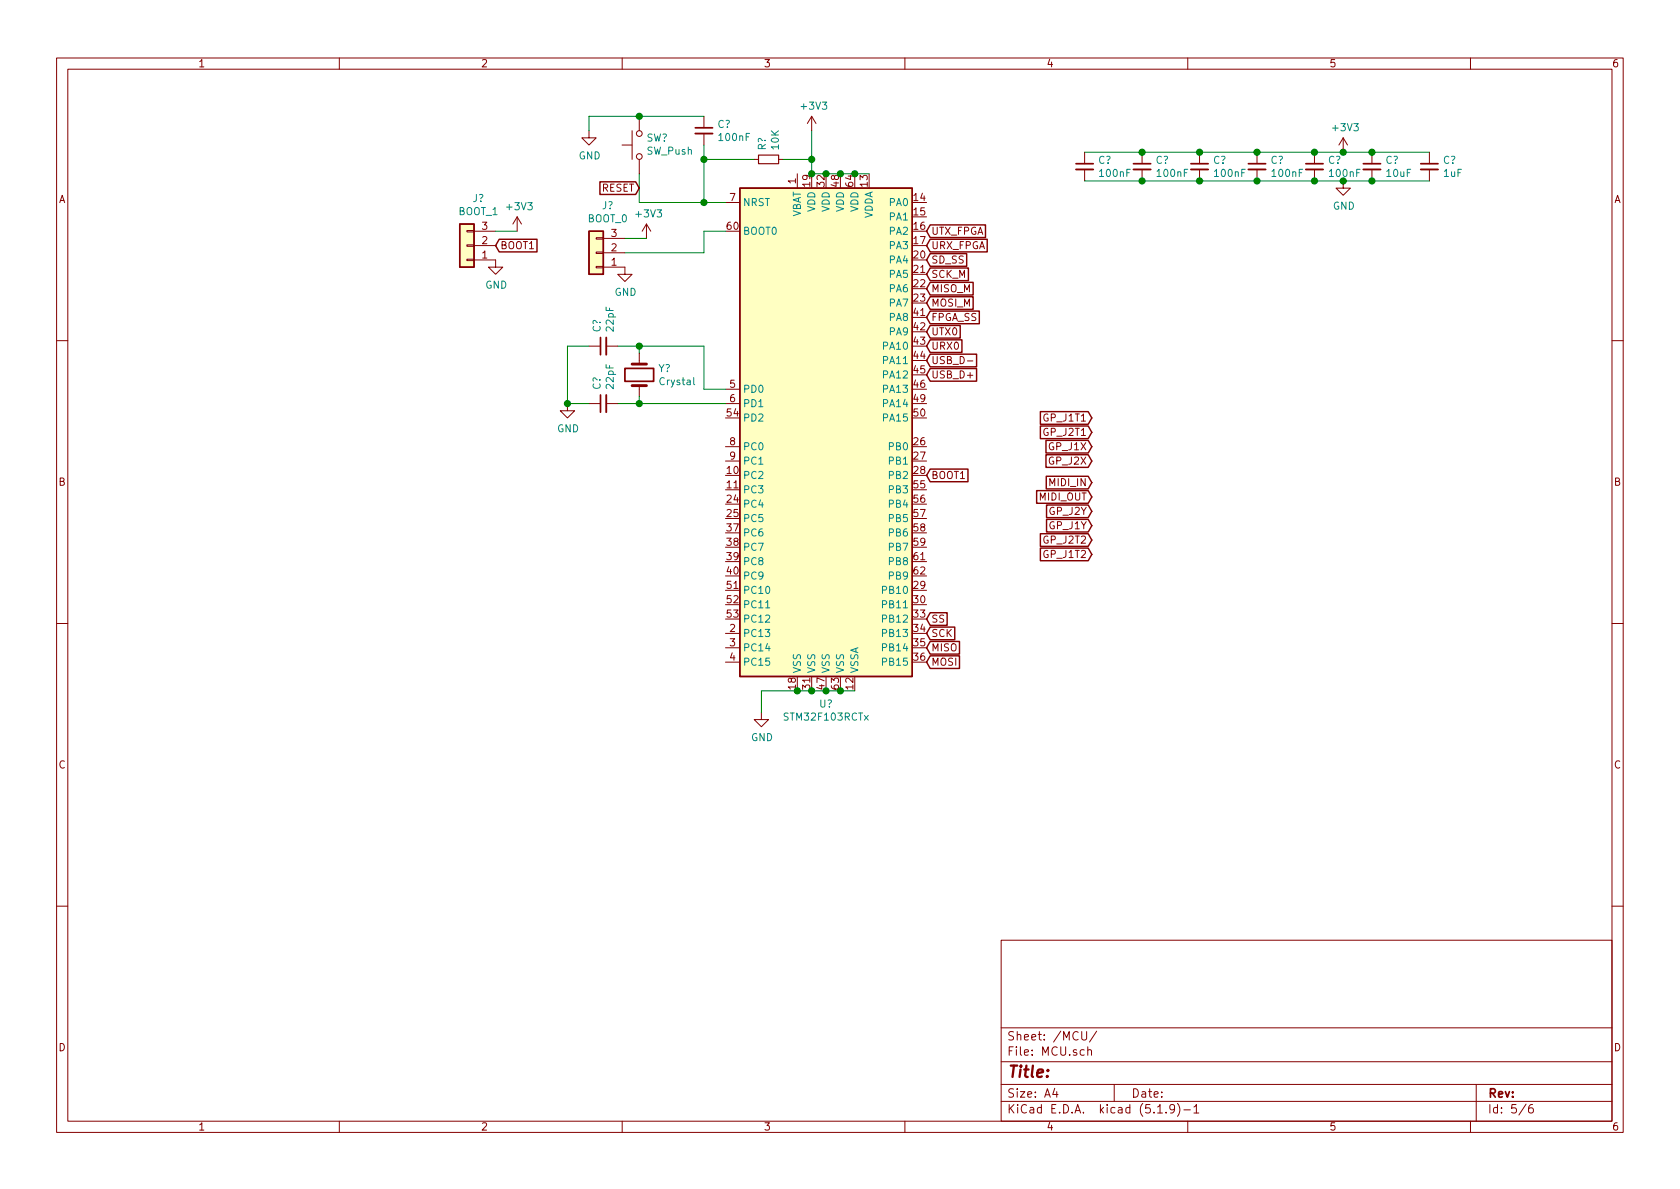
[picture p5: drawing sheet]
<svg xmlns="http://www.w3.org/2000/svg" width="297mm" height="210mm" viewBox="0 0 297 210" stroke-linecap="round" stroke-linejoin="round" font-family="sans-serif">
<g fill="none" stroke="#840000" stroke-width=".18">
<path d="M10 10.3h277v189.9h-277zM12 12.2h273v186.1h-273zM60 10.3v1.9M110 10.3v1.9M160 10.3v1.9M210 10.3v1.9M260 10.3v1.9M91.4 38.3l-.7 1.3M91.4 38.3v2.6M91.4 38.3l.8 1.3M104.1 23.1v1.3h1.3l-1.3 1.2-1.2-1.2h1.2M110 25.6h1.8"/>
<path d="M111.8 23.1v5.1M113 20.6v2.5M113 28.2v2.5M114.3 39.6l-.8 1.3M114.3 39.6v2.6M114.3 39.6l.8 1.3M124.5 20.6v2M124.5 23.6v2M128.3 35.8h2.5M133.3 28.2h.8M137.7 28.2h.7M141 30.7v2.6"/>
<path d="M143.5 20.6l-.8 1.2M143.5 20.6v2.5M143.5 20.6l.8 1.2M191.8 26.9v2.1M191.8 30v2M201.9 26.9v2.1M201.9 30v2M212.1 26.9v2.1M212.1 30v2M222.2 26.9v2.1M222.2 30v2M232.4 26.9v2.1"/>
<path d="M232.4 30v2M237.5 32v1.3h1.3l-1.3 1.2-1.3-1.2h1.3M237.5 24.4l-.8 1.2M237.5 24.4v2.5M237.5 24.4l.8 1.2M242.6 26.9v2.1M242.6 30v2M252.7 26.9v2.1M252.7 30v2M82.5 40.8h1.3v.2h-1.3zM82.5 45.8h1.3v.3h-1.3zM82.5 43.3h1.3v.3h-1.3z"/>
<path d="M83.8 46h3.8v1.2h1.3l-1.3 1.3-1.2-1.3h1.2M83.8 43.4h3.8M83.8 40.9h3.8M105.4 42h1.3v.3h-1.3zM105.4 47.1h1.3v.3h-1.3zM105.4 44.6h1.3v.2h-1.3zM106.7 47.2h3.8v1.3h1.3l-1.3 1.3-1.3-1.3h1.3M106.7 44.7h3.8M106.7 42.2h3.8M10 60.2h2M100.3 71.4v1.2h1.3l-1.3 1.3-1.2-1.3h1.2M104.1 61.2h2.1"/>
<path d="M104.1 71.4h2.1M107.2 61.2h2M107.2 71.4h2M113 62.5v1.9M113 68.2v1.9M128.3 71.4h2.5M128.3 79h2.5M128.3 68.8h2.5M171 63.8h1M285 60.2h2M128.3 81.5h2.5M10 110.3h2"/>
<path d="M128.3 112h2.5M128.3 114.5h2.5M128.3 117.1h2.5M285 110.3h2M134.6 126v1.2h1.3l-1.3 1.3-1.3-1.3h1.3M10 160.2h2M177 166.3h108v32h-108zM285 160.2h2M60 198.3v1.9M110 198.3v1.9M160 198.3v1.9M177 194.8h108"/>
<path d="M177 191.8h108M177 187.8h108M177 181.8h108M186.5 192.5l-.4 1h1M186.8 193v1M191.3 182.4v1.2l.3 .3h.2l.3-.3v-1.2M192.3 185.7h.1a.37 .37 0 0 1 .6 .1v.8M192.3 185.1v1.5M193.9 182.3l-1.3 2M197 191.8v3M204.7 196.8h.8M206.2 196.7v.1"/>
<path d="M207.7 196l-.1 .1a.48 .48 0 0 1-.6 .1l-.2-.2 .2-.6a.48 .48 0 0 1 .6 .1 1.27 1.27 0 0 1-.2 1.2l-.4 .1M208.2 195.1a1.71 1.71 0 0 1 0 2.3M209.3 196.3h1.2M210 198.3v1.9M211.1 195.8l.4-.5v1.5M211.1 196.8h.9M260 198.3v1.9M261 191.8v6.5M269.8 195.2l-1.2 2M271 195.3a.62 .62 0 0 0-.7 .7v.7l.3 .1 .4-.1 .1-.5-.1-.2-.4-.1-.3 .3"/>
<circle cx="113" cy="23.6" r=".51"/>
<circle cx="113" cy="27.7" r=".51"/>
</g>
<path d="M122.9 23.6h3.1M190.2 30h3.1M200.4 30h3.1M210.6 30h3M220.7 30h3.1M230.9 30h3M241 30h3.1M251.2 30h3.1M107.2 59.7v3M107.2 69.8v3.1" fill="none" stroke="#840000" stroke-width=".33"/>
<path d="M122.9 22.6h3.1M190.2 29h3.1M200.4 29h3.1M210.6 29h3M220.7 29h3.1M230.9 29h3M241 29h3.1M251.2 29h3.1M106.2 59.7v3M106.2 69.8v3.1M110.5 65.1h5.1v2.3h-5.1z" fill="none" stroke="#840000" stroke-width=".3"/>
<path d="M111.8 64.4h2.5M111.8 68.2h2.5" fill="none" stroke="#840000" stroke-width=".51"/>
<path d="M122.7 66.8v1.1l.1 .1M135.4 107.5h.7" fill="none" stroke="#008484" stroke-width=".18"/>
<g fill="#ffffc2" stroke="#ffffc2" stroke-width=".18">
<path d="M81.3 39.6h2.5v7.6h-2.5z"/>
<path d="M130.8 33.3h30.5v86.3h-30.5z"/>
<path d="M104.1 40.9h2.6v7.6h-2.6z"/>
</g>
<g fill="none" stroke="#840000" stroke-width=".25">
<path d="M81.3 39.6h2.5v7.6h-2.5zM106.1 32.2h6.3l.6 1.1-.6 1.1h-6.3zM130.8 33.3h30.5v86.3h-30.5zM164.5 39.8h9.7v2.2h-9.7l-.7-1.1zM88.3 42.3h6.6v2.2h-6.6l-.7-1.1zM104.1 40.9h2.6v7.6h-2.6zM164.5 57.6h5.3v2.2h-5.3l-.7-1.1zM164.5 49.9h7.6v2.3h-7.6l-.7-1.2zM164.5 55h8.7v2.2h-8.7l-.7-1.1zM164.5 52.5h7.6v2.2h-7.6l-.7-1.1zM164.5 42.3h10v2.2h-10l-.7-1.1zM164.5 44.9h6.4v2.2h-6.4l-.7-1.1z"/>
<path d="M164.5 47.4h6.7v2.2h-6.7l-.7-1.1zM164.5 60.1h5.6v2.2h-5.6l-.7-1.1zM164.5 65.2h8.2v2.2h-8.2l-.7-1.1zM164.5 62.6h8.2v2.3h-8.2l-.7-1.2zM183.9 72.8h8.5l.6 1.1-.6 1.1h-8.5zM183.9 75.3h8.5l.6 1.1-.6 1.2h-8.5zM184.9 77.9h7.5l.6 1.1-.6 1.1h-7.5zM164.5 83h6.6v2.2h-6.6l-.7-1.1zM183.3 86.8h9.1l.6 1.1-.6 1.1h-9.1zM183.9 96.9h8.5l.6 1.1-.6 1.2h-8.5zM183.9 94.4h8.5l.6 1.1-.6 1.1h-8.5zM184.9 80.4h7.5l.6 1.1-.6 1.1h-7.5z"/>
<path d="M185 84.2h7.4l.6 1.1-.6 1.2h-7.4zM185 89.3h7.4l.6 1.1-.6 1.1h-7.4zM185 91.8h7.4l.6 1.2-.6 1.1h-7.4zM164.5 108.4h3v2.2h-3l-.7-1.1zM164.5 110.9h4.3v2.2h-4.3l-.7-1.1zM164.5 116h5.1v2.2h-5.1l-.7-1.1zM164.5 113.4h5.1v2.3h-5.1l-.7-1.2z"/>
</g>
<path d="M134.1 27.4h3.6v1.6h-3.6z" fill="none" stroke="#840000" stroke-width=".2"/>
<g fill="none" stroke="#008400" stroke-width=".18">
<path d="M113 30.7v5.1h15.3M124.5 28.2h8.8M124.5 25.6v10.2M124.5 20.6h-20.4v2.5M138.4 28.2h5.1M143.5 23.1v7.6h10.2M191.8 26.9h60.9M191.8 32h60.9M87.6 40.9h3.8M110.5 42.2h3.8M128.3 40.9h-3.8v3.8h-14M104.1 61.2h-3.8v10.2h3.8"/>
<path d="M109.2 61.2h15.3v7.6h3.8M109.2 71.4h19.1M113 61.2v1.3M113 70.1v1.3M151.1 122.2h-16.5v3.8"/>
</g>
<g fill="#008400" stroke="#008400" stroke-width=".25">
<circle cx="242.6" cy="26.9" r=".51"/>
<circle cx="143.5" cy="30.7" r=".51"/>
<circle cx="232.4" cy="26.9" r=".51"/>
<circle cx="143.5" cy="28.2" r=".51"/>
<circle cx="232.4" cy="32" r=".51"/>
<circle cx="237.5" cy="26.9" r=".51"/>
<circle cx="146.1" cy="30.7" r=".51"/>
<circle cx="237.5" cy="32" r=".51"/>
<circle cx="148.6" cy="30.7" r=".51"/>
<circle cx="148.6" cy="122.2" r=".51"/>
<circle cx="141" cy="122.2" r=".51"/>
<circle cx="143.5" cy="122.2" r=".51"/>
<circle cx="146.1" cy="122.2" r=".51"/>
<circle cx="242.6" cy="32" r=".51"/>
<circle cx="151.1" cy="30.7" r=".51"/>
<circle cx="124.5" cy="35.8" r=".51"/>
<circle cx="100.3" cy="71.4" r=".51"/>
<circle cx="113" cy="71.4" r=".51"/>
<circle cx="201.9" cy="26.9" r=".51"/>
<circle cx="113" cy="20.6" r=".51"/>
<circle cx="222.3" cy="32" r=".51"/>
<circle cx="212.1" cy="32" r=".51"/>
<circle cx="113" cy="61.2" r=".51"/>
<circle cx="212.1" cy="26.9" r=".51"/>
<circle cx="201.9" cy="32" r=".51"/>
<circle cx="124.5" cy="28.2" r=".51"/>
<circle cx="222.3" cy="26.9" r=".51"/>
</g>
<text font-size="2.8" fill="#840000" x="178" y="190.5">Title:</text>
<g font-size="2.1" fill="#840000">
<text x="178" y="184">Sheet: /MCU/</text>
<text x="178" y="186.7">File: MCU.sch</text>
<text x="178" y="196.9">KiCad E.D.A. kicad (5.1.9)-1</text>
<text x="178" y="194.1">Size: A4</text>
<text x="200" y="194.1">Date:</text>
<text x="263" y="194.1">Rev:</text>
<text x="263" y="196.9">Id: 5/6</text>
</g>
<g font-size="1.8" fill="#840000">
<text x="35" y="11.9">1</text>
<text x="85" y="11.9">2</text>
<text x="135" y="11.9">3</text>
<text x="185" y="11.9">4</text>
<text x="235" y="11.9">5</text>
<text x="285" y="11.9">6</text>
<text x="10.4" y="35.9">A</text>
<text x="106.3" y="33.9">RESET</text>
<text x="129.1" y="35.6">7</text>
<text x="140.7" y="32.5" transform="rotate(-90 140.7 32.5)">1</text>
<text x="143.3" y="33" transform="rotate(-90 143.3 33)">19</text>
<text x="145.8" y="33" transform="rotate(-90 145.8 33)">32</text>
<text x="148.3" y="33" transform="rotate(-90 148.3 33)">48</text>
<text x="150.9" y="33" transform="rotate(-90 150.9 33)">64</text>
<text x="153.4" y="33" transform="rotate(-90 153.4 33)">13</text>
<text x="161.6" y="35.6">14</text>
<text x="285.4" y="35.9">A</text>
<text x="85.2" y="40.6">3</text>
<text x="108.1" y="41.9">3</text>
<text x="128.6" y="40.6">60</text>
<text x="161.6" y="38.1">15</text>
<text x="161.6" y="40.6">16</text>
<text x="164.6" y="41.5">UTX_FPGA</text>
<text x="85.2" y="45.7">1</text>
<text x="85.2" y="43.2">2</text>
<text x="88.4" y="44.1">BOOT1</text>
<text x="108.1" y="47">1</text>
<text x="108.1" y="44.4">2</text>
<text x="161.6" y="43.2">17</text>
<text x="161.6" y="45.7">20</text>
<text x="164.6" y="44.1">URX_FPGA</text>
<text x="164.6" y="46.6">SD_SS</text>
<text x="161.6" y="48.3">21</text>
<text x="161.6" y="50.8">22</text>
<text x="161.6" y="53.3">23</text>
<text x="164.6" y="51.7">MISO_M</text>
<text x="164.6" y="49.1">SCK_M</text>
<text x="161.6" y="55.9">41</text>
<text x="161.6" y="58.4">42</text>
<text x="164.6" y="59.3">UTX0</text>
<text x="164.6" y="56.8">FPGA_SS</text>
<text x="164.6" y="54.2">MOSI_M</text>
<text x="161.6" y="61">43</text>
<text x="161.6" y="63.5">44</text>
<text x="164.6" y="61.8">URX0</text>
<text x="164.6" y="64.4">USB_D-</text>
<text x="129.1" y="68.6">5</text>
<text x="129.1" y="71.1">6</text>
<text x="161.6" y="66">45</text>
<text x="161.6" y="68.6">46</text>
<text x="161.6" y="71.1">49</text>
<text x="164.6" y="66.9">USB_D+</text>
<text x="128.6" y="73.7">54</text>
<text x="161.6" y="73.7">50</text>
<text x="184.7" y="74.5">GP_J1T1</text>
<text x="184.7" y="77.1">GP_J2T1</text>
<text x="128.6" y="83.8">10</text>
<text x="129.1" y="78.7">8</text>
<text x="129.1" y="81.3">9</text>
<text x="161.6" y="78.7">26</text>
<text x="161.6" y="81.3">27</text>
<text x="161.6" y="83.8">28</text>
<text x="185.6" y="79.6">GP_J1X</text>
<text x="185.6" y="82.2">GP_J2X</text>
<text x="10.4" y="85.9">B</text>
<text x="128.6" y="86.4">11</text>
<text x="128.6" y="88.9">24</text>
<text x="161.6" y="86.4">55</text>
<text x="161.6" y="88.9">56</text>
<text x="164.6" y="84.7">BOOT1</text>
<text x="183.8" y="88.5">MIDI_OUT</text>
<text x="185.8" y="86">MIDI_IN</text>
<text x="285.4" y="85.9">B</text>
<text x="128.6" y="91.4">25</text>
<text x="128.6" y="94">37</text>
<text x="161.6" y="91.4">57</text>
<text x="161.6" y="94">58</text>
<text x="185.6" y="91.1">GP_J2Y</text>
<text x="185.6" y="93.6">GP_J1Y</text>
<text x="128.6" y="96.5">38</text>
<text x="128.6" y="99.1">39</text>
<text x="128.6" y="101.6">40</text>
<text x="161.6" y="96.5">59</text>
<text x="161.6" y="99.1">61</text>
<text x="161.6" y="101.6">62</text>
<text x="184.7" y="98.7">GP_J1T2</text>
<text x="184.7" y="96.1">GP_J2T2</text>
<text x="128.6" y="104.1">51</text>
<text x="128.6" y="106.7">52</text>
<text x="161.6" y="104.1">29</text>
<text x="161.6" y="106.7">30</text>
<text x="128.6" y="109.2">53</text>
<text x="129.1" y="111.8">2</text>
<text x="161.6" y="109.2">33</text>
<text x="161.6" y="111.8">34</text>
<text x="164.6" y="110.1">SS</text>
<text x="164.6" y="112.6">SCK</text>
<text x="129.1" y="114.3">3</text>
<text x="129.1" y="116.8">4</text>
<text x="161.6" y="114.3">35</text>
<text x="161.6" y="116.8">36</text>
<text x="164.6" y="117.7">MOSI</text>
<text x="164.6" y="115.2">MISO</text>
<text x="140.7" y="121.9" transform="rotate(-90 140.7 121.9)">18</text>
<text x="143.3" y="121.9" transform="rotate(-90 143.3 121.9)">31</text>
<text x="145.8" y="121.9" transform="rotate(-90 145.8 121.9)">47</text>
<text x="148.3" y="121.9" transform="rotate(-90 148.3 121.9)">63</text>
<text x="150.9" y="121.9" transform="rotate(-90 150.9 121.9)">12</text>
<text x="10.4" y="135.9">C</text>
<text x="285.4" y="135.9">C</text>
<text x="10.4" y="185.9">D</text>
<text x="285.4" y="185.9">D</text>
<text x="35" y="199.9">1</text>
<text x="85" y="199.9">2</text>
<text x="135" y="199.9">3</text>
<text x="185" y="199.9">4</text>
<text x="235" y="199.9">5</text>
<text x="285" y="199.9">6</text>
</g>
<g font-size="1.8" fill="#008484">
<text x="126.9" y="22.6">C?</text>
<text x="141.8" y="19.4">+3V3</text>
<text x="235.8" y="23.2">+3V3</text>
<text x="102.3" y="28.2">GND</text>
<text x="114.2" y="25">SW?</text>
<text x="114.4" y="27.4">SW_Push</text>
<text x="127.3" y="24.9">100nF</text>
<text x="135.4" y="26.6" transform="rotate(-90 135.4 26.6)">R?</text>
<text x="137.7" y="26.4" transform="rotate(-90 137.7 26.4)">10K</text>
<text x="194.2" y="29">C?</text>
<text x="204.3" y="29">C?</text>
<text x="214.5" y="29">C?</text>
<text x="224.7" y="29">C?</text>
<text x="234.8" y="29">C?</text>
<text x="245" y="29">C?</text>
<text x="255.1" y="29">C?</text>
<text x="83.6" y="35.7">J?</text>
<text x="194.6" y="31.3">100nF</text>
<text x="204.7" y="31.3">100nF</text>
<text x="214.9" y="31.3">100nF</text>
<text x="225" y="31.3">100nF</text>
<text x="235.2" y="31.3">100nF</text>
<text x="245.2" y="31.3">10uF</text>
<text x="255.3" y="31.3">1uF</text>
<text x="81.1" y="38">BOOT_1</text>
<text x="89.7" y="37.2">+3V3</text>
<text x="103.9" y="39.3">BOOT_0</text>
<text x="106.5" y="37">J?</text>
<text x="112.6" y="38.4">+3V3</text>
<text x="131.3" y="41.5">BOOT0</text>
<text x="131.3" y="36.4">NRST</text>
<text x="141.6" y="38.6" transform="rotate(-90 141.6 38.6)">VBAT</text>
<text x="144.1" y="37.5" transform="rotate(-90 144.1 37.5)">VDD</text>
<text x="146.7" y="37.5" transform="rotate(-90 146.7 37.5)">VDD</text>
<text x="149.2" y="37.5" transform="rotate(-90 149.2 37.5)">VDD</text>
<text x="151.8" y="37.5" transform="rotate(-90 151.8 37.5)">VDD</text>
<text x="154.3" y="38.8" transform="rotate(-90 154.3 38.8)">VDDA</text>
<text x="157.4" y="36.4">PA0</text>
<text x="157.4" y="39">PA1</text>
<text x="157.4" y="41.5">PA2</text>
<text x="235.7" y="37.1">GND</text>
<text x="157.4" y="44.1">PA3</text>
<text x="157.4" y="46.6">PA4</text>
<text x="85.8" y="51">GND</text>
<text x="108.7" y="52.3">GND</text>
<text x="157.4" y="49.1">PA5</text>
<text x="157.4" y="51.7">PA6</text>
<text x="106.2" y="58.8" transform="rotate(-90 106.2 58.8)">C?</text>
<text x="108.5" y="58.5" transform="rotate(-90 108.5 58.5)">22pF</text>
<text x="157.4" y="54.2">PA7</text>
<text x="157.4" y="56.8">PA8</text>
<text x="157.4" y="59.3">PA9</text>
<text x="116.4" y="65.8">Y?</text>
<text x="156.4" y="61.8">PA10</text>
<text x="156.4" y="64.4">PA11</text>
<text x="106.2" y="68.9" transform="rotate(-90 106.2 68.9)">C?</text>
<text x="108.5" y="68.7" transform="rotate(-90 108.5 68.7)">22pF</text>
<text x="116.7" y="68.1">Crystal</text>
<text x="131.3" y="69.5">PD0</text>
<text x="156.4" y="66.9">PA12</text>
<text x="156.4" y="69.5">PA13</text>
<text x="98.5" y="76.4">GND</text>
<text x="131.3" y="72">PD1</text>
<text x="131.3" y="74.5">PD2</text>
<text x="156.4" y="72">PA14</text>
<text x="156.4" y="74.5">PA15</text>
<text x="131.3" y="79.6">PC0</text>
<text x="131.3" y="82.2">PC1</text>
<text x="157.4" y="79.6">PB0</text>
<text x="157.4" y="82.2">PB1</text>
<text x="131.3" y="84.7">PC2</text>
<text x="131.3" y="87.2">PC3</text>
<text x="131.3" y="89.8">PC4</text>
<text x="157.4" y="84.7">PB2</text>
<text x="157.4" y="87.2">PB3</text>
<text x="157.4" y="89.8">PB4</text>
<text x="131.3" y="92.3">PC5</text>
<text x="131.3" y="94.9">PC6</text>
<text x="157.4" y="92.3">PB5</text>
<text x="157.4" y="94.9">PB6</text>
<text x="131.3" y="97.4">PC7</text>
<text x="131.3" y="99.9">PC8</text>
<text x="157.4" y="97.4">PB7</text>
<text x="157.4" y="99.9">PB8</text>
<text x="131.3" y="105">PC10</text>
<text x="131.3" y="107.6">PC11</text>
<text x="131.3" y="102.5">PC9</text>
<text x="156.4" y="105">PB10</text>
<text x="156.4" y="107.6">PB11</text>
<text x="157.4" y="102.5">PB9</text>
<text x="131.3" y="110.1">PC12</text>
<text x="131.3" y="112.6">PC13</text>
<text x="156.4" y="110.1">PB12</text>
<text x="156.4" y="112.6">PB13</text>
<text x="131.3" y="115.2">PC14</text>
<text x="131.3" y="117.7">PC15</text>
<text x="141.6" y="119.1" transform="rotate(-90 141.6 119.1)">VSS</text>
<text x="144.1" y="119.1" transform="rotate(-90 144.1 119.1)">VSS</text>
<text x="146.7" y="119.1" transform="rotate(-90 146.7 119.1)">VSS</text>
<text x="149.2" y="119.1" transform="rotate(-90 149.2 119.1)">VSS</text>
<text x="151.8" y="119.1" transform="rotate(-90 151.8 119.1)">VSSA</text>
<text x="156.4" y="115.2">PB14</text>
<text x="156.4" y="117.7">PB15</text>
<text x="144.9" y="125.1">U?</text>
<text x="132.8" y="131.1">GND</text>
<text x="138.9" y="127.4">STM32F103RCTx</text>
</g>
</svg>
